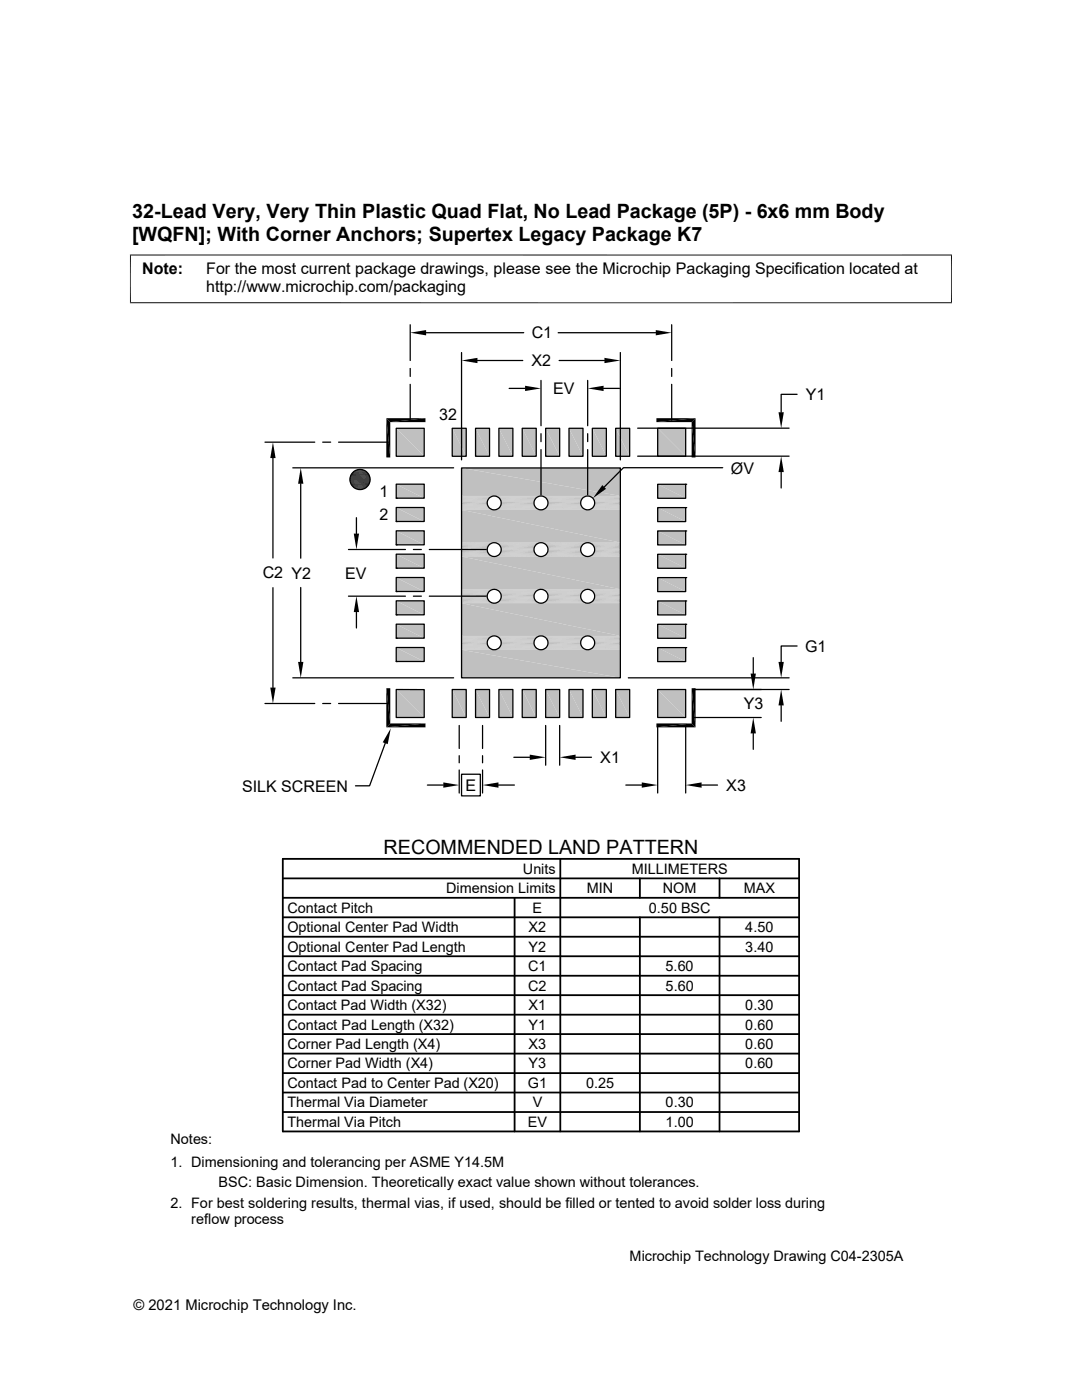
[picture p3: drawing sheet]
<svg xmlns="http://www.w3.org/2000/svg" width="216mm" height="279mm" viewBox="0 0 216 279" stroke-linecap="round" stroke-linejoin="round" font-family="sans-serif">
<g fill="#c0c0c0">
<path d="M92.1 93.4l31.7 5.6h-31.7z"/>
<path d="M92.1 93.4h31.7v5.6z"/>
</g>
<g fill="none" stroke="#c0c0c0" stroke-width=".2">
<path d="M92.1 99h6.4M92.1 99.1h6.1M92.1 99.2h5.9M92.1 99.3h5.7M98.7 99h9.1M99 99.1h8.5M99.3 99.2h8M99.5 99.3h7.6M108.1 99h9M108.3 99.1h8.6M108.6 99.2h8M108.8 99.3h7.6"/>
<path d="M117.4 99h6.4M117.6 99.1h6.2M117.9 99.2h5.9M118.1 99.3h5.7M92.1 101.4h5.7M92.1 101.5h5.9M92.1 101.7h6.1M92.1 101.7h6.4M98.7 101.7h9.1M99 101.7h8.5M99.3 101.5h8M99.5 101.4h7.6"/>
<path d="M108.1 101.7h9M108.3 101.7h8.6M108.6 101.5h8M108.8 101.4h7.6M117.4 101.7h6.4M117.6 101.7h6.2M117.9 101.5h5.9M118.1 101.4h5.7"/>
</g>
<path d="M92.1 99.5h5.5M99.7 99.5h7.2M109 99.5h7.2M118.3 99.5h5.5M92.1 101.2h5.5M99.7 101.2h7.2M109 101.2h7.2M118.3 101.2h5.5" fill="none" stroke="#c0c0c0" stroke-width=".21"/>
<g fill="none" stroke="#c0c0c0" stroke-width=".23">
<path d="M92.1 99.7h5.3M92.1 100h5.2M99.8 99.7h6.9M99.9 100h6.7M109.1 99.7h7M109.2 100h6.8M118.4 99.7h5.4M118.6 100h5.2M92.1 100.7h5.2M92.1 101h5.3M99.8 101h6.9M99.9 100.7h6.7"/>
<path d="M109.1 101h7M109.2 100.7h6.8M118.4 101h5.4M118.6 100.7h5.2"/>
</g>
<path d="M92.1 100.2h5.1M100 100.2h6.6M109.3 100.2h6.6M118.6 100.2h5.2" fill="none" stroke="#c0c0c0" stroke-width=".28"/>
<path d="M92.1 100.5h5.1M100 100.5h6.6M109.3 100.5h6.6M118.6 100.5h5.2" fill="none" stroke="#c0c0c0" stroke-width=".25"/>
<g fill="#c0c0c0">
<path d="M92.1 101.7l31.7 6.6h-31.7z"/>
<path d="M92.1 101.7h31.7v6.6z"/>
</g>
<g fill="none" stroke="#c0c0c0" stroke-width=".2">
<path d="M92.1 108.3h6.4M92.1 108.4h6.1M92.1 108.5h5.9M92.1 108.6h5.7M92.1 110.7h5.7M92.1 110.9h5.9M92.1 111h6.1M92.1 111h6.4M98.7 108.3h9.1M98.7 111h9.1M99 108.4h8.5M99 111h8.5"/>
<path d="M99.3 108.5h8M99.3 110.9h8M99.5 108.6h7.6M99.5 110.7h7.6M108.1 108.3h9M108.1 111h9M108.3 108.4h8.6M108.3 111h8.6M108.6 108.5h8M108.6 110.9h8M108.8 108.6h7.6M108.8 110.7h7.6"/>
<path d="M117.4 108.3h6.4M117.4 111h6.4M117.6 108.4h6.2M117.6 111h6.2M117.9 110.9h5.9M117.9 108.5h5.9M118.1 108.6h5.7M118.1 110.7h5.7"/>
</g>
<path d="M92.1 108.8h5.5M92.1 110.5h5.5M99.7 110.5h7.2M99.7 108.8h7.2M109 110.5h7.2M109 108.8h7.2M118.3 108.8h5.5M118.3 110.5h5.5" fill="none" stroke="#c0c0c0" stroke-width=".21"/>
<g fill="none" stroke="#c0c0c0" stroke-width=".23">
<path d="M92.1 109.1h5.3M92.1 109.3h5.2M92.1 110.1h5.2M92.1 110.3h5.3M99.8 109.1h6.9M99.8 110.3h6.9M99.9 110.1h6.7M99.9 109.3h6.7M109.1 109.1h7M109.1 110.3h7M109.2 110.1h6.8M109.2 109.3h6.8"/>
<path d="M118.4 110.3h5.4M118.4 109.1h5.4M118.6 110.1h5.2M118.6 109.3h5.2"/>
</g>
<path d="M92.1 109.5h5.1M100 109.5h6.6M109.3 109.5h6.6M118.6 109.5h5.2" fill="none" stroke="#c0c0c0" stroke-width=".28"/>
<path d="M92.1 109.8h5.1M100 109.8h6.6M109.3 109.8h6.6M118.6 109.8h5.2" fill="none" stroke="#c0c0c0" stroke-width=".25"/>
<g fill="#c0c0c0">
<path d="M92.1 111.1l31.7 6.5h-31.7z"/>
<path d="M92.1 111.1h31.7v6.5z"/>
</g>
<g fill="none" stroke="#c0c0c0" stroke-width=".2">
<path d="M92.1 117.6h6.4M92.1 117.7h6.1M92.1 117.8h5.9M92.1 118h5.7M98.7 117.6h9.1M99 117.7h8.5M99.3 117.8h8M99.5 118h7.6M108.1 117.6h9M108.3 117.7h8.6M108.6 117.8h8M108.8 118h7.6"/>
<path d="M117.4 117.6h6.4M117.6 117.7h6.2M117.9 117.8h5.9M118.1 118h5.7M92.1 120h5.7M92.1 120.2h5.9M92.1 120.3h6.1M92.1 120.4h6.4M98.7 120.4h9.1M99 120.3h8.5M99.3 120.2h8M99.5 120h7.6"/>
<path d="M108.1 120.4h9M108.3 120.3h8.6M108.6 120.2h8M108.8 120h7.6M117.4 120.4h6.4M117.6 120.3h6.2M117.9 120.2h5.9M118.1 120h5.7"/>
</g>
<path d="M92.1 118.2h5.5M92.1 119.8h5.5M99.7 119.8h7.2M99.7 118.2h7.2M109 119.8h7.2M109 118.2h7.2M118.3 118.2h5.5M118.3 119.8h5.5" fill="none" stroke="#c0c0c0" stroke-width=".21"/>
<g fill="none" stroke="#c0c0c0" stroke-width=".23">
<path d="M92.1 118.4h5.3M92.1 118.6h5.2M92.1 119.4h5.2M92.1 119.6h5.3M99.8 118.4h6.9M99.8 119.6h6.9M99.9 119.4h6.7M99.9 118.6h6.7M109.1 118.4h7M109.1 119.6h7M109.2 119.4h6.8M109.2 118.6h6.8"/>
<path d="M118.4 119.6h5.4M118.4 118.4h5.4M118.6 119.4h5.2M118.6 118.6h5.2"/>
</g>
<path d="M92.1 118.9h5.1M100 118.9h6.6M109.3 118.9h6.6M118.6 118.9h5.2" fill="none" stroke="#c0c0c0" stroke-width=".28"/>
<path d="M92.1 119.1h5.1M100 119.1h6.6M109.3 119.1h6.6M118.6 119.1h5.2" fill="none" stroke="#c0c0c0" stroke-width=".25"/>
<g fill="#c0c0c0">
<path d="M92.1 120.4l31.7 6.5h-31.7z"/>
<path d="M92.1 120.4h31.7v6.5z"/>
</g>
<g fill="none" stroke="#c0c0c0" stroke-width=".2">
<path d="M92.1 126.9h6.4M92.1 127h6.1M92.1 127.1h5.9M92.1 127.3h5.7M92.1 129.3h5.7M92.1 129.5h5.9M92.1 129.6h6.1M92.1 129.7h6.4M98.7 126.9h9.1M98.7 129.7h9.1M99 127h8.5M99 129.6h8.5"/>
<path d="M99.3 127.1h8M99.3 129.5h8M99.5 127.3h7.6M99.5 129.3h7.6M108.1 126.9h9M108.1 129.7h9M108.3 127h8.6M108.3 129.6h8.6M108.6 127.1h8M108.6 129.5h8M108.8 127.3h7.6M108.8 129.3h7.6"/>
<path d="M117.4 126.9h6.4M117.4 129.7h6.4M117.6 127h6.2M117.6 129.6h6.2M117.9 129.5h5.9M117.9 127.1h5.9M118.1 127.3h5.7M118.1 129.3h5.7"/>
</g>
<path d="M92.1 127.5h5.5M92.1 129.1h5.5M99.7 129.1h7.2M99.7 127.5h7.2M109 129.1h7.2M109 127.5h7.2M118.3 127.5h5.5M118.3 129.1h5.5" fill="none" stroke="#c0c0c0" stroke-width=".21"/>
<g fill="none" stroke="#c0c0c0" stroke-width=".23">
<path d="M92.1 127.7h5.3M92.1 127.9h5.2M92.1 128.7h5.2M92.1 128.9h5.3M99.8 127.7h6.9M99.8 128.9h6.9M99.9 128.7h6.7M99.9 127.9h6.7M109.1 127.7h7M109.1 128.9h7M109.2 128.7h6.8M109.2 127.9h6.8"/>
<path d="M118.4 128.9h5.4M118.4 127.7h5.4M118.6 128.7h5.2M118.6 127.9h5.2"/>
</g>
<path d="M92.1 128.2h5.1M100 128.2h6.6M109.3 128.2h6.6M118.6 128.2h5.2" fill="none" stroke="#c0c0c0" stroke-width=".25"/>
<path d="M92.1 128.4h5.1M100 128.4h6.6M109.3 128.4h6.6M118.6 128.4h5.2" fill="none" stroke="#c0c0c0" stroke-width=".28"/>
<g fill="#c0c0c0">
<path d="M92.1 129.7l31.7 5.6h-31.7z"/>
<path d="M92.1 129.7h31.7v5.6z"/>
<path d="M131.2 85.5l5.6 5.6h-5.6z"/>
<path d="M131.2 85.5h5.6v5.6z"/>
<path d="M122.9 85.5l2.7 5.6h-2.7z"/>
<path d="M122.9 85.5h2.7v5.6z"/>
<path d="M118.2 85.5l2.8 5.6h-2.8z"/>
<path d="M118.2 85.5h2.8v5.6z"/>
<path d="M113.5 85.5l2.8 5.6h-2.8z"/>
<path d="M113.5 85.5h2.8v5.6z"/>
<path d="M108.9 85.5l2.8 5.6h-2.8z"/>
<path d="M108.9 85.5h2.8v5.6z"/>
<path d="M104.2 85.5l2.8 5.6h-2.8z"/>
<path d="M104.2 85.5h2.8v5.6z"/>
<path d="M99.5 85.5l2.8 5.6h-2.8z"/>
<path d="M99.5 85.5h2.8v5.6z"/>
<path d="M94.9 85.5l2.8 5.6h-2.8z"/>
<path d="M94.9 85.5h2.8v5.6z"/>
<path d="M90.2 85.5l2.8 5.6h-2.8z"/>
<path d="M90.2 85.5h2.8v5.6z"/>
<path d="M79.1 85.5l5.5 5.6h-5.5z"/>
<path d="M79.1 85.5h5.5v5.6z"/>
<path d="M131.2 96.6l5.6 2.8h-5.6z"/>
<path d="M131.2 96.6h5.6v2.8z"/>
<path d="M79.1 96.6l5.5 2.8h-5.5z"/>
<path d="M79.1 96.6h5.5v2.8z"/>
<path d="M131.2 101.3l5.6 2.8h-5.6z"/>
<path d="M131.2 101.3h5.6v2.8z"/>
<path d="M79.1 101.3l5.5 2.8h-5.5z"/>
<path d="M79.1 101.3h5.5v2.8z"/>
<path d="M131.2 106l5.6 2.8h-5.6z"/>
<path d="M131.2 106h5.6v2.8z"/>
<path d="M79.1 106l5.5 2.8h-5.5z"/>
<path d="M79.1 106h5.5v2.8z"/>
<path d="M131.2 110.6l5.6 2.8h-5.6z"/>
<path d="M131.2 110.6h5.6v2.8z"/>
<path d="M79.1 110.6l5.5 2.8h-5.5z"/>
<path d="M79.1 110.6h5.5v2.8z"/>
<path d="M131.2 115.3l5.6 2.8h-5.6z"/>
<path d="M131.2 115.3h5.6v2.8z"/>
<path d="M79.1 115.3l5.5 2.8h-5.5z"/>
<path d="M79.1 115.3h5.5v2.8z"/>
<path d="M131.2 119.9l5.6 2.8h-5.6z"/>
<path d="M131.2 119.9h5.6v2.8z"/>
<path d="M79.1 119.9l5.5 2.8h-5.5z"/>
<path d="M79.1 119.9h5.5v2.8z"/>
<path d="M131.2 124.6l5.6 2.8h-5.6z"/>
<path d="M131.2 124.6h5.6v2.8z"/>
<path d="M79.1 124.6l5.5 2.8h-5.5z"/>
<path d="M79.1 124.6h5.5v2.8z"/>
<path d="M131.2 129.2l5.6 2.8h-5.6z"/>
<path d="M131.2 129.2h5.6v2.8z"/>
<path d="M79.1 129.2l5.5 2.8h-5.5z"/>
<path d="M79.1 129.2h5.5v2.8z"/>
<path d="M131.2 137.6l5.6 5.6h-5.6z"/>
<path d="M131.2 137.6h5.6v5.6z"/>
<path d="M122.9 137.6l2.7 5.6h-2.7z"/>
<path d="M122.9 137.6h2.7v5.6z"/>
<path d="M118.2 137.6l2.8 5.6h-2.8z"/>
<path d="M118.2 137.6h2.8v5.6z"/>
<path d="M113.5 137.6l2.8 5.6h-2.8z"/>
<path d="M113.5 137.6h2.8v5.6z"/>
<path d="M108.9 137.6l2.8 5.6h-2.8z"/>
<path d="M108.9 137.6h2.8v5.6z"/>
<path d="M104.2 137.6l2.8 5.6h-2.8z"/>
<path d="M104.2 137.6h2.8v5.6z"/>
<path d="M99.5 137.6l2.8 5.6h-2.8z"/>
<path d="M99.5 137.6h2.8v5.6z"/>
<path d="M94.9 137.6l2.8 5.6h-2.8z"/>
<path d="M94.9 137.6h2.8v5.6z"/>
<path d="M90.2 137.6l2.8 5.6h-2.8z"/>
<path d="M90.2 137.6h2.8v5.6z"/>
<path d="M79.1 137.6l5.5 5.6h-5.5z"/>
<path d="M79.1 137.6h5.5v5.6z"/>
</g>
<g fill="none" stroke="#000" stroke-width=".25">
<path d="M81.9 64.8v7.1M81.9 73.5v1.6M81.9 76.7v7.2M85 66.4h19.5M92.1 70.4v21.4M95.3 71.9h9M101.6 77.5h3.2M107.9 75.9v9.1M111.4 66.4h19.5M111.6 71.9h9M117.3 75.9v9.1M120.4 77.5h3.2"/>
<path d="M123.8 70.4v21.4M134 64.8v7.1M134 73.5v1.6M134 76.7v7.2M159 78.7h-3.1v3.6M52.9 88.2h9.9M54.5 91.4v20M58.4 93.4h32.1M60 96.5v14.9M64.4 88.2h1.6M67.6 88.2h9.9M79.1 85.5h5.5v5.6h-5.5z"/>
<path d="M79.1 96.6h5.5v2.8h-5.5zM79.1 99.4h.1M90.2 85.5h2.8v5.6h-2.8zM92.1 93.4h31.7v41.9h-31.7zM94.9 85.5h2.8v5.6h-2.8zM99.5 85.5h2.8v5.6h-2.8zM104.2 85.5h2.8v5.6h-2.8zM107.9 86.6v1.5M107.9 89.7v9.1M108.9 85.5h2.8v5.6h-2.8zM113.5 85.5h2.8v5.6h-2.8zM117.3 86.6v1.5"/>
<path d="M117.3 89.7v9.1M118.2 85.5h2.8v5.6h-2.8zM122.9 85.5h2.7v5.6h-2.7zM127.2 91h30.3M127.2 85.4h30.3M131.2 96.6h5.6v2.8h-5.6zM131.2 85.5h5.6v5.6h-5.6zM136.8 96.6h.1M144.2 93.3h-19.8l-3.8 3.9M155.9 94.2v3.2M54.5 117.3v19.9M60 117.2v14.9"/>
<path d="M69.5 109.7h11.4M69.5 119h11.4M71.1 103.3v3.2M79.1 119.9h5.5v2.8h-5.5zM79.1 115.3h5.5v2.7h-5.5zM79.1 118h.1M79.1 110.6h5.5v2.8h-5.5zM79.1 113.4h.1M79.1 105.9h5.5v2.8h-5.5zM79.1 108.7h.1M79.1 101.3h5.5v2.8h-5.5zM79.1 104.1h.1"/>
<path d="M82.5 109.7h1.6M82.5 119h1.6M85.7 109.7h11.3M85.7 119h11.3M131.2 101.3h5.6v2.8h-5.6zM131.2 106h5.6v2.8h-5.6zM131.2 110.6h5.6v2.8h-5.6zM131.2 115.3h5.6v2.8h-5.6zM131.2 119.9h5.6v2.8h-5.6zM136.8 101.3h.1M136.8 106h.1M136.8 110.6h.1"/>
<path d="M136.8 115.3h.1M136.8 119.9h.1M58.4 135.3h32.1M71.1 122.2v3.1M79.1 137.6h5.5v5.6h-5.5zM79.1 129.2h5.5v2.8h-5.5zM79.1 132h.1M79.1 124.6h5.5v2.8h-5.5zM79.1 127.4h.1M79.1 122.7h.1M90.2 137.6h2.8v5.6h-2.8zM94.9 137.6h2.8v5.6h-2.8z"/>
<path d="M99.5 137.6h2.8v5.6h-2.8zM104.2 137.6h2.8v5.6h-2.8zM108.9 137.6h2.8v5.6h-2.8zM113.5 137.6h2.8v5.6h-2.8zM118.2 137.6h2.8v5.6h-2.8zM122.9 137.6h2.7v5.6h-2.7zM125.4 135.3h32.1M131.2 124.6h5.6v2.8h-5.6zM131.2 129.2h5.6v2.8h-5.6zM131.2 137.6h5.6v5.6h-5.6zM136.8 124.6h.1M136.8 129.2h.1"/>
<path d="M138.4 137.6h19.1M150.3 131.3v3.1M159 128.9h-3.1v3.2M52.9 140.4h9.9M64.4 140.4h1.6M67.6 140.4h9.9M76.9 148.3l-3.2 8.5h-2.8M85.3 156.7h3.2M91.6 144.8v4.6M91.6 150.8v1.4M91.6 153.7v4.6M92.1 154.5h3.7v4.3h-3.7z"/>
<path d="M96.3 144.8v4.6M96.3 150.8v1.4M96.3 153.7v4.6M99.5 156.7h3.1M102.5 151.1h3.2M108.9 144.8v7.9M111.7 144.8v7.9M114.9 151.1h3.1M124.9 156.7h3.2M131.2 144.8v13.5M136.8 144.8v13.5M138.4 143.2h13.5"/>
<path d="M140 156.7h3.2M150.3 146.4v3.1M155.9 140.8v3.2"/>
<circle cx="71.8" cy="95.7" r="2.01"/>
<circle cx="98.6" cy="119" r="1.39"/>
<circle cx="98.6" cy="100.4" r="1.39"/>
<circle cx="98.6" cy="109.7" r="1.39"/>
<circle cx="108" cy="119" r="1.39"/>
<circle cx="108" cy="100.4" r="1.39"/>
<circle cx="108" cy="109.7" r="1.39"/>
<circle cx="117.3" cy="100.4" r="1.39"/>
<circle cx="117.3" cy="119" r="1.39"/>
<circle cx="117.3" cy="109.7" r="1.39"/>
<circle cx="98.6" cy="128.3" r="1.39"/>
<circle cx="108" cy="128.3" r="1.39"/>
<circle cx="117.3" cy="128.3" r="1.39"/>
</g>
<g fill="none" stroke="#000" stroke-width=".36">
<path d="M56.4 175.3h103M56.4 171.4h103v54.4h-103zM56.4 179.2h103M102.7 179.2v46.6M111.8 171.4v54.4M127.7 175.3v3.9M143.6 175.3v3.9M56.4 198.6h103M56.4 186.9h103M56.4 183.1h103M56.4 190.8h103M56.4 194.7h103"/>
<path d="M127.7 183.1v42.7M143.6 183.1v42.7M56.4 202.5h103M56.4 218h103M56.4 214.2h103M56.4 206.4h103M56.4 210.3h103M56.4 221.9h103"/>
</g>
<g fill="#000">
<path d="M81.9 66.4l3.1-.5v1zM92.1 71.9l3.2-.5v1.1zM104.8 77l3.1 .5-3.1 .5zM117.3 77.5l3.1-.5v1zM120.6 71.4l3.2 .5-3.2 .6zM130.9 65.9l3.1 .5-3.1 .5zM54.5 88.2l.5 3.2h-1.1zM60 93.4l.5 3.1h-1zM70.8 97.5h1.9zM71 93.9h1.8zM71 97.5l1.5 .1zM71 97.5h1.7z"/>
<path d="M71 93.9h1.7zM71.2 93.8l1.5 .1zM71.2 97.6l1.1 .1zM71.2 97.6h1.3zM71.2 93.8h1.3zM71.4 93.7l1.1 .1zM71.4 97.7h.7zM71.4 97.7h.9zM71.4 93.7h.9zM71.5 93.7h.8zM71.5 97.7h.6zM71.5 93.7h.6z"/>
<path d="M77.1 83.5l.8 7.8h-.8zM77.1 83.5h7.8l-7 .7zM77.1 83.5l.8 .7v7.1zM77.9 84.2l7-.7v.7zM120.2 96.8l.7 .8-2.6 1.8zM131 83.5h7.8l-7.8 .7zM131 84.2l7.8-.7-.8 .7zM138 84.2l.8 7.1h-.8zM138 84.2l.8-.7v7.8zM155.9 91l.5 3.2h-1.1zM155.3 82.3h1.1l-.5 3.1zM70.6 106.5h1l-.5 3.2z"/>
<path d="M53.9 137.2h1.1l-.5 3.2zM59.5 132.1h1l-.5 3.2zM71.1 119l.5 3.2h-1zM138 137.4l.8 7.8-.8-.8zM138 137.4h.8v7.8zM149.8 134.4h1l-.5 3.2zM155.3 132.1h1.1l-.5 3.2zM77.1 137.4l.8 7-.8 .8zM78 145.4l-.6 3.1-1-.4zM77.1 137.4h.8v7zM77.1 145.2l7.8-.8v.8zM77.9 144.4h7l-7.8 .8z"/>
<path d="M88.5 156.1l3.1 .6-3.1 .5zM96.3 156.7l3.2-.6v1.1zM105.7 150.6l3.2 .5-3.2 .6zM111.7 151.1l3.2-.5v1.1zM128.1 156.1l3.1 .6-3.1 .5zM131 144.4h7l-7 .8zM131 145.2l7-.8 .8 .8zM136.8 156.7l3.2-.6v1.1zM150.3 143.2l.5 3.2h-1zM155.9 137.6l.5 3.2h-1.1z"/>
</g>
<g fill="none" stroke="#000" stroke-width=".2">
<path d="M26 50.8v9.7M189.9 50.8v9.7M189.9 50.9h-164M25.9 60.4h164M69.8 95.4h4.1M69.8 95.6h4.1M69.8 95.8h4.1M69.8 96h4.1M69.8 95.2h4M69.8 96.2h4M69.9 96.4h3.9M69.9 95h3.9"/>
<path d="M70 94.8h3.7M70 96.5h3.7M70 96.7h3.6M70 94.7h3.6M70.1 96.9h3.5M70.1 94.5h3.5M70.3 97h3.1M70.3 94.4h3.1M70.4 97.2h2.9M70.4 94.2h2.9M70.5 94.1h2.7M70.5 97.3h2.7"/>
<path d="M70.7 94h2.3M70.7 97.4h2.3M70.8 97.5h2M70.8 93.9h2"/>
</g>
<g font-size="3.9">
<text x="26.4" y="43.5">32-Lead Very, Very Thin Plastic Quad Flat, No Lead Package (5P) - 6x6 mm Body</text>
<text x="26.4" y="48.1">[WQFN]; With Corner Anchors; Supertex Legacy Package K7</text>
<text x="76.5" y="170.4">RECOMMENDED LAND PATTERN</text>
</g>
<g font-size="3.2">
<text x="28.4" y="54.7">Note:</text>
<text x="41.1" y="58.3">http://www.microchip.com/packaging</text>
<text x="41.1" y="54.7">For the most current package drawings, please see the Microchip Packaging Specification located at</text>
<text x="106.1" y="67.5">C1</text>
<text x="106.1" y="73.1">X2</text>
<text x="87.7" y="83.9">32</text>
<text x="110.4" y="78.7">EV</text>
<text x="160.8" y="79.8">Y1</text>
<text x="145.9" y="94.5">ØV</text>
<text x="75.7" y="99.2">1</text>
<text x="75.7" y="103.8">2</text>
<text x="52.4" y="115.4">C2 Y2</text>
<text x="68.9" y="115.5">EV</text>
<text x="160.7" y="130">G1</text>
<text x="148.4" y="141.5">Y3</text>
<text x="119.8" y="152.3">X1</text>
<text x="48.3" y="158">SILK SCREEN</text>
<text x="92.9" y="157.8">E</text>
<text x="144.9" y="157.8">X3</text>
</g>
<g font-size="2.9">
<text x="89" y="178.3">Dimension Limits</text>
<text x="104.3" y="174.4">Units</text>
<text x="117.1" y="178.3">MIN</text>
<text x="126" y="174.4">MILLIMETERS</text>
<text x="132.3" y="178.3">NOM</text>
<text x="148.4" y="178.3">MAX</text>
<text x="57.3" y="182.2">Contact Pitch</text>
<text x="106.3" y="182.2">E</text>
<text x="129.5" y="182.2">0.50 BSC</text>
<text x="57.3" y="186">Optional Center Pad Width</text>
<text x="57.3" y="189.9">Optional Center Pad Length</text>
<text x="105.5" y="189.9">Y2</text>
<text x="105.5" y="186">X2</text>
<text x="148.7" y="189.9">3.40</text>
<text x="148.7" y="186">4.50</text>
<text x="57.3" y="197.7">Contact Pad Spacing</text>
<text x="57.3" y="193.8">Contact Pad Spacing</text>
<text x="105.4" y="197.7">C2</text>
<text x="105.4" y="193.8">C1</text>
<text x="132.8" y="193.8">5.60</text>
<text x="132.8" y="197.7">5.60</text>
<text x="57.3" y="201.6">Contact Pad Width (X32)</text>
<text x="105.5" y="201.6">X1</text>
<text x="148.7" y="201.6">0.30</text>
<text x="57.3" y="205.5">Contact Pad Length (X32)</text>
<text x="57.3" y="209.4">Corner Pad Length (X4)</text>
<text x="105.5" y="205.5">Y1</text>
<text x="105.5" y="209.3">X3</text>
<text x="148.7" y="205.5">0.60</text>
<text x="148.7" y="209.4">0.60</text>
<text x="57.3" y="213.2">Corner Pad Width (X4)</text>
<text x="105.5" y="213.2">Y3</text>
<text x="148.7" y="213.2">0.60</text>
<text x="57.3" y="217.1">Contact Pad to Center Pad (X20)</text>
<text x="57.3" y="221">Thermal Via Diameter</text>
<text x="105.3" y="217.1">G1</text>
<text x="106.3" y="221">V</text>
<text x="116.9" y="217.1">0.25</text>
<text x="132.8" y="221">0.30</text>
<text x="57.3" y="224.9">Thermal Via Pitch</text>
<text x="105.3" y="224.9">EV</text>
<text x="132.8" y="224.9">1.00</text>
<text x="34" y="228.3">Notes:</text>
<text x="34" y="232.9">1. Dimensioning and tolerancing per ASME Y14.5M</text>
<text x="43.6" y="237">BSC: Basic Dimension. Theoretically exact value shown without tolerances.</text>
<text x="34" y="241">2. For best soldering results, thermal vias, if used, should be filled or tented to avoid solder loss during</text>
<text x="38.1" y="244.3">reflow process</text>
<text x="125.6" y="251.7">Microchip Technology Drawing C04-2305A</text>
<text x="26.6" y="261.3">© 2021 Microchip Technology Inc.</text>
</g>
</svg>
